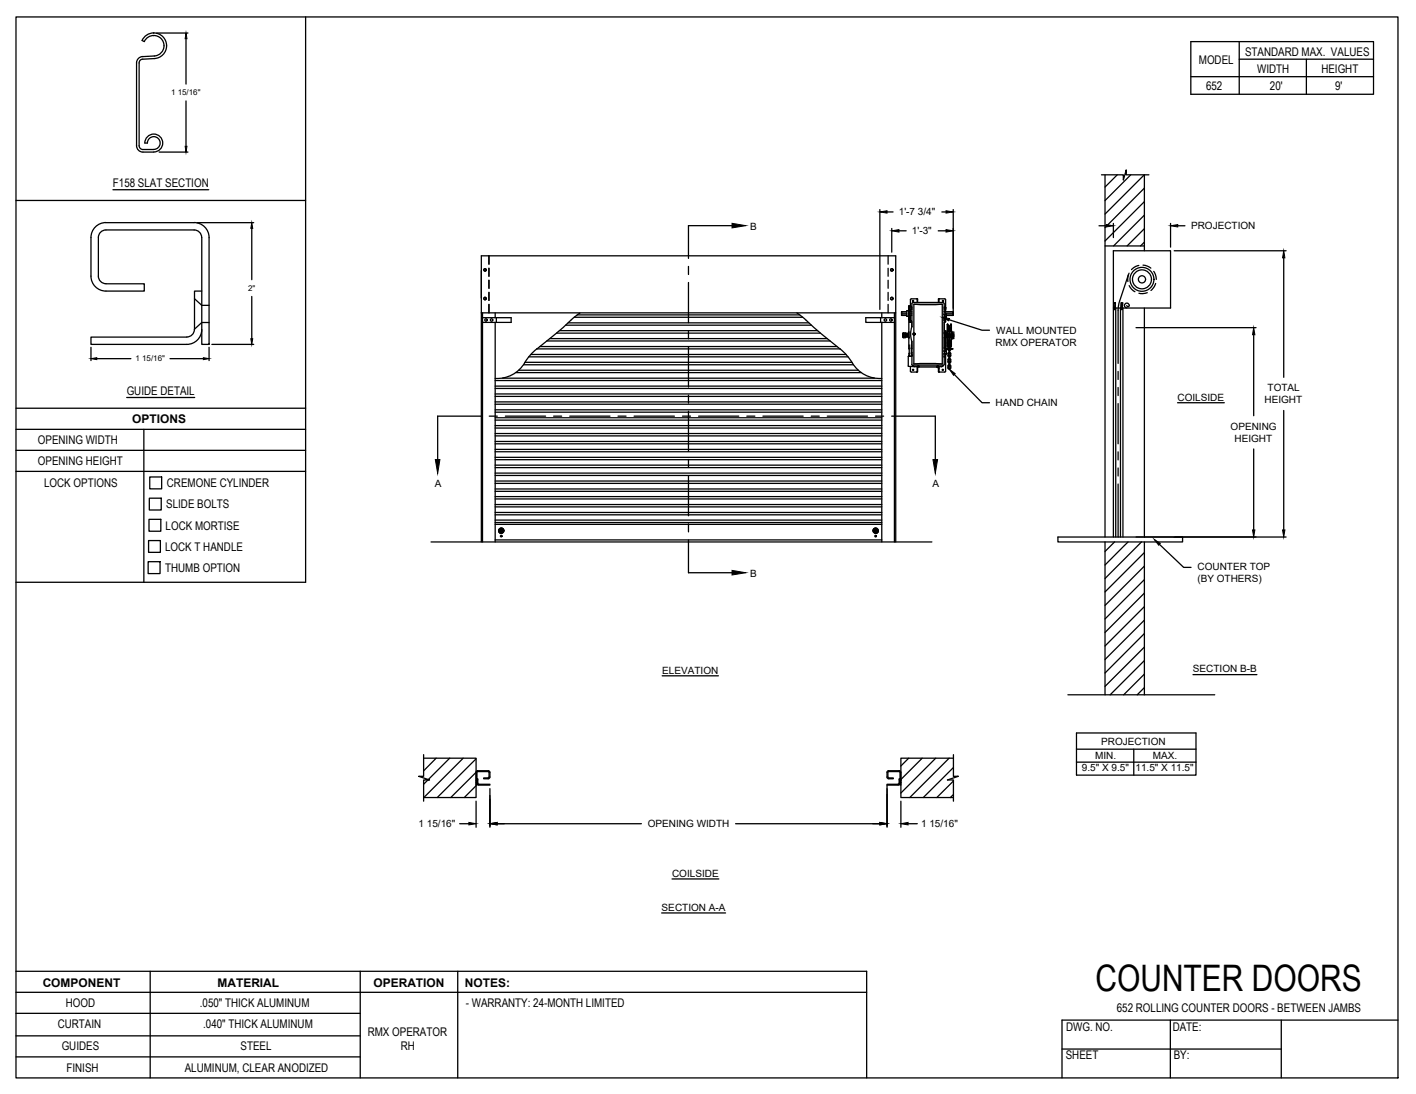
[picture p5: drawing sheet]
<svg xmlns="http://www.w3.org/2000/svg" width="279mm" height="216mm" viewBox="0 0 279 216" stroke-linecap="round" stroke-linejoin="round" font-family="sans-serif">
<!-- layer: ANNOTATIONS -->
<g fill="none" stroke="#000" stroke-width=".25">
<path d="M30.9 6.5h6.2M36.7 7.6v9M36.7 19.9v9M31.4 30h5.7M38.9 43.9h11.2M49.7 45.1v10.1M49.7 58.5v8.3M173.6 41.4v19.7M175 41.8h1.2M176 45.1v4.7M177.4 45.6h1.4M185.1 45.6h1.6"/>
<path d="M185.8 41.8h.9M188.1 41.4v20.1M216.9 44.6h1.4M219.7 44.1v2.8M231 44.1v4.7M231.7 49.5h22.1M232.4 44.6h1.4M253.3 50.9v23.6M17.9 68.5v2.7M19.1 70.8h6.7M33.5 70.8h6.6M41.3 68.5v2.7"/>
<path d="M41.8 68h8.3M187.3 63.1l6.5 2.1h1.4M188.3 73.9l5.5 5.6h1.4M224.2 64.7h23.6M232.3 79.5h9.3M247.4 66.1v15.9M247.4 88.6v16M253.3 81v23.6M224.2 106h29.6M228.8 107.4l4.8 4.6h1.4M130.7 133.4h11.1M235.4 133.1h12.6"/>
<path d="M93.9 158.1v5.2M96.7 155.6v7.7M175 154.9v8.4M177.8 158.1v5.2M212.4 144.7h23.6v8.3h-23.6zM212.4 147.8h23.6M212.4 150.4h23.6M223.7 147.8v5.2M90.7 162.6h1.8M98.1 162.6h28.5M132.6 173.5h9.2M145.1 162.6h28.5"/>
<path d="M179.2 162.6h1.8M130.6 180.2h12.6"/>
</g>
<g fill="#000" stroke="#000" stroke-width=".2">
<path d="M36.7 6.5l.2 1.1h-.4zM36.5 28.9h.4l-.2 1.1zM49.7 43.9l.2 1.2h-.4zM173.6 41.8l1.4-.2v.5zM176 45.6l1.4-.3v.5zM186.7 41.6l1.4 .2-1.4 .3zM186.7 45.3l1.4 .3-1.4 .2zM218.3 44.3l1.4 .3-1.4 .2zM231 44.6l1.4-.3v.5zM253.3 49.5l.2 1.4h-.4zM17.9 70.8l1.2-.2v.4zM40.1 70.6l1.2 .2-1.2 .2z"/>
<path d="M49.5 66.8h.4l-.2 1.2zM185.9 62.7l1.4 .2-.1 .4zM187.3 72.9l1.2 .8-.3 .4zM247.4 64.7l.2 1.4h-.5zM227.8 106.4l1.1 .9-.3 .3zM247.1 104.6h.5l-.2 1.4zM253.1 104.6h.4l-.2 1.4zM92.5 162.3l1.4 .3-1.4 .2zM96.7 162.6l1.4-.3v.5zM173.6 162.3l1.4 .3-1.4 .2zM177.8 162.6l1.4-.3v.5z"/>
</g>
<!-- layer: RMX OPERATOR RH -->
<g fill="none" stroke="#000" stroke-width=".25">
<path d="M217.3 34.5h4.4v1l.5-2v1h4.5M218 34.5v71.5M220.5 34.5l-2.5 2.4M223.1 34.5l-5.1 5.1M225.8 34.5l-7.8 7.7M225.8 34.5v15M225.8 37.1l-7.8 7.8M225.8 39.8l-7.8 7.8M96.5 50.5v1.6M96.5 52.9v1.6M96.5 55.3v1.6M96.5 57.7v1.6"/>
<path d="M175.2 50.5v1.6M175.2 52.9v1.6M175.2 55.3v1.6M175.2 57.7v1.6M179.6 59.1v1.4M179.8 59l-.2 .2M179.8 59h1.1M179.9 60l.3-.3h5.8l.3 .3M179.9 60v4.5M180.9 58.9l.1 .1M180.9 58.9l.2 .1M181 59.7v-.7l.1 .7"/>
<path d="M185.2 59.7v-.7h.1v.7M185.2 59l.1-.1v.1M185.4 59h1.1l.1 1.7M186.3 60v1.4M218 48.5h7.8M219.8 59.8h.3l-.1 .9h-.2zM220 59.8v1M221.3 59.7l-.1 1M222.7 54.2l-2 6.3-.1 11.2M222.8 53.9l-.2 .5-.1 1.2M222.8 56.4l.5 .7 .6 .5M224.7 52.4l-.7 .2-.7 .6"/>
<path d="M225.5 52.3l.9 .2 .7 .4M225.8 42.5l-6.1 6M225.8 45.1l-3.4 3.4M225.8 47.8l-.8 .7M226.4 57.8l-1 .2-.7-.1M227.6 53.6l.4 .6 .2 .9M228 55.9l-.2 .6-.7 .8M95 61.7h81.7v-11.2h-81.7v56.5M95.2 61.7v45.3M95.2 62.7h5.7v.9h-5.7M96.5 60.1v1.6M97.7 79.8h76.3"/>
<path d="M97.7 79.3h76.3M97.7 76.7h76.3M97.7 76.2h76.3M97.7 77.7h76.3M97.7 78.2h76.3M97.7 75.1h76.3M97.7 61.7v1M97.7 63.6v43.4M97.9 62.7v.9M99.2 74.6h73.4M101.8 73.5h68.1M102.4 73.1h66.9"/>
<path d="M103.3 72h65.1M103.5 71.6a6.3 6.3 0 0 1-5.8 3.1M103.6 71.5h64.5M104.4 70.4h62.9M104.8 70h62.1M105.9 68.9h59.9M106.5 68.4h58.7M107.9 67.3h55.9M108.5 66.8h54.7M109.8 65.7h52.1M110.4 65.3h50.9M111.6 64.2h48.5"/>
<path d="M112.1 63.7h47.5M113.3 62.6h45.1M113.9 62.1h43.9M114.4 61.8l-1.4 1.1a67.4 67.4 0 0 1-7.5 6.3l-1.3 1.4-.7 1M157.2 61.8l9 7.4 1.3 1.4a7.3 7.3 0 0 0 4.9 4l1.6 .1M173.8 62.7v.9M174 61.7v1M174 63.6v43.4M175.2 60.1v1.6M176.5 62.7h-5.7v.9h5.7M176.5 61.7v45.3M176.7 61.7v45.3"/>
<path d="M177.9 61.8h1M177.9 62h1M177.9 62.3h1M177.9 61.5h1M177.9 61.5v.8M177.9 61.5v.3M177.9 62v.3M178.2 66.4h.1M178.2 65.9h.1M178.2 65.8h.2h-.2v.1h.4l.1 .3M178.2 65.8v.3v-.2M178.2 66.1h.1"/>
<path d="M178.2 66.1v.2M178.2 66.3v.1h.4l.1 .1M178.2 66.4v.1h.2l-.2 .1M178.3 65.8h.1M178.3 66.5v.1M178.4 66.1h-.2M178.4 66.1v.2l-.2-.1M178.4 66.1h.1M178.6 65.7l.1 .1M178.6 65.7l-.4 .1M178.6 66.2v.2M178.7 65.8l-.1 .1"/>
<path d="M178.7 66.2l.1 .2M178.7 66.5h.1M178.7 65.8l-.1 .8h-.4v-.7M178.7 65.9h.1M178.7 65.9h.1l.1 .5M178.7 65.9l.1 .6 .1-.1M178.8 66.4h.1M178.8 66.4l-.1 .1M178.9 65.9h.1v.5M178.9 65.9h.1M178.9 65.9l.1 .6v-.1M178.9 66.4h.1"/>
<path d="M179 65.9h.1l.1 .5M179 65.9h.1M179 65.9l.1 .6 .1-.1M179 66.4h.1M179.1 65.9h.2v.3zM179.2 65.9h.1M179.2 66.4h.1M179.3 65.9h.1M179.3 60.6l.2 .1zM179.3 61.4h.2zM179.3 61.9l.2 .1zM179.3 63h.2"/>
<path d="M179.3 62.2h.2M179.3 62.6h.1M179.3 62.7h.2M179.3 60.8h.2M179.3 61.1h.1M179.3 62.3h.6M179.3 61.5h.6M179.3 61h.2M179.3 61.2h.2M179.3 61.6h.1M179.3 61.7l.6 .1M179.3 62.3v.1"/>
<path d="M179.3 62.5h.2M179.3 62.9h.2M179.3 60.4v2.7h.2v-2.7M179.3 61.8h.1M179.3 65.6h.1M179.3 66.7h.1M179.3 65.7v.9M179.3 60.6h.1M179.3 65.6v1.1M179.3 62.8h.1M179.3 62h.1M179.3 61.7h.2"/>
<path d="M179.3 60.9h.1M179.3 61.3l-.4 .1v1h.6M179.3 60.4v2.7M179.3 62.7h.1M179.3 62.5h.1M179.4 70.2l-.1 .1M179.4 68.1v2.2M179.4 69.7v.6M179.4 63.5h.1M179.4 63.5h-.1l.1 5.3M179.4 60.4v2.7M179.4 63.5h.4"/>
<path d="M179.4 60.6h.1M179.4 62.8h.1M179.4 61.3h.1M179.4 62h.1M179.4 60.9h.1M179.5 62.6h.1M179.5 61.1h.3M179.5 61.8h.1M179.5 63.5h.1M179.5 61.6h.1M179.5 61.7v.1M179.5 62.3v.1"/>
<path d="M179.5 70.3h.1M179.5 60.5h-.2h.5M179.5 62h.4M179.6 63.5h.1M179.6 72.3v.9l.2 .2M179.6 62.3v1.2M179.6 61.1v.4M179.7 63.5h.1M179.8 63.5h.1M179.8 61.1h.1M179.8 60.6h.1M179.8 60.7h.1"/>
<path d="M179.8 61h.1M179.8 60.6v.5M179.8 68.8h.1M179.8 69.7h.1M179.8 63.5l.1 1M179.8 68v2.3M179.8 73.4h1.1M179.9 70.2h.1M179.9 71.9l.3 .3h5.8l.3-.3M179.9 67.4l-.1 1.4M179.9 70.1v.2M179.9 70v.1"/>
<path d="M179.9 64.4l-.2 1.5 .2 1.5M179.9 70.1v.1M179.9 70.3l-.7 .1v1.9h1.1M179.9 60.6v.4M179.9 69.5v.5M179.9 67.4v4.5M180.1 72.2l.4 .2h.6v-.2M180.3 65.9h.2v.1h-.2zM180.3 60l2.8 .2 2.8-.2M180.3 71.8l2.8-.1 2.8 .1M180.3 66.2v5.6M180.3 71.8h5.6"/>
<path d="M180.5 65.9h-.3l.3 .1M180.5 65.9h-.3h.3M181 73.4h-.1h.1M181 72.4v1l.1-1M181.2 72.2l.1 .1M181.3 72.2v.2M184.9 72.2v.2h-3.6l-.2-.1M184.9 72.3h.1M184.9 72.4h.1M185 72.2l-.1 .1M185.1 72.3l-.2 .1M185.2 72.6v.8h.1v-.8"/>
<path d="M185.2 72.4v.4M185.2 73.4h.1M185.3 72.4v.4M185.9 60h-5.6v5.7M185.9 60v11.8M186.1 72.2l-.3 .2h-.7v-.2v.2M186.2 69.9h.5l-.4 .5M186.2 62.7h.5l-.4 .5M186.2 69.8h.5M186.2 69.2h.5M186.2 62h.5M186.3 70.4h.1"/>
<path d="M186.3 69.2v-.5l.4 .5M186.3 63.2h.1M186.3 62v-.6l.4 .6M186.3 62.7v.5M186.3 69.9v.5M186.3 65.8h.1M186.3 65.7h.1M186.3 66.6h.1M186.3 65.9h.1M186.3 60.6h.1M186.3 62.1v.4M186.3 63.2v5.5"/>
<path d="M186.3 69.3v.5M186.3 70.4v1.5M186.3 60.6v.4M186.3 60.7h.3M186.3 61h.3M186.4 65.9v.8h.2M186.4 61.5h1.6M186.4 65.7v.1M186.4 65.6h.1M186.4 65.6h.2M186.4 65.6v.2M186.4 65.8v.1"/>
<path d="M186.4 68.8h.2v.3M186.4 62.2l.1 .3M186.5 69.3v.5M186.5 62.1l-.1 .1M186.6 61.8h1.5M186.6 70.1v3.1l-.2 .2h-1M186.6 62.8v.7l-.3 .2M186.6 67.6h.1M186.6 61v.5M186.6 60.7h.1M186.6 61h.1M186.6 60.7v.3"/>
<path d="M186.6 68.7l1.4 .2h-1.3l-.1-.2M186.6 65.7h.1M186.6 68.7v-3.4v3.4M186.7 69.3h-.5M186.7 62.1h-.5M186.7 69.8h-.1M186.7 62.5h-.1M186.7 65.7h.1M186.7 62v.7M186.7 69.2v.7M186.7 62h1.4M186.7 66.1v.2"/>
<path d="M186.7 65.7l-.1 .9M186.7 66.5h.2M186.7 65.8h.2M186.7 62.3h1.3M186.7 62.5h-.5M186.9 65.8h.1M186.9 65.8v.7M186.9 66.5h.1M187 68.3l-.1-4.3 .1 4.3M187 68.3h.1M187 64.1h.1M187 64.1l.2 .1v.4"/>
<path d="M187 70.2l.2 .3M187 68.9l.2 .3M187 67.7l.2 .3M187 66.5l.2 .2M187 65.2l.2 .3M187 71.4l.2 .3M187 68.2v.1M187 68.2h.1M187 64.9v.3M187 66.1v.4M187 67.3v.4M187 68.6v.2"/>
<path d="M187 68.9h.1M187 69.8v.4M187 71v.4M187 72.2v.4M187.2 68.9v.1M187.2 67.7v.1M187.2 67.9l-.2 .3M187.2 71v.5M187.2 68.9h.1M187.2 64.6h.1M187.2 67.8h.1M187.2 69.5l-.2 .3"/>
<path d="M187.2 68.3l-.2 .3M187.2 67l-.2 .3M187.2 65.8l-.2 .3M187.2 64.6l-.2 .3M187.2 70.7l-.2 .3M187.2 72l-.2 .2M187.2 67.7l.2 .1M187.2 69h.2M187.2 66.5h.2M187.2 69l.1 .8 .1-.8M187.2 67.8l.1 .8 .1-.8M187.2 67.2v.6"/>
<path d="M187.2 69.7v.6M187.2 68.5v.3M187.2 66l.1 1.4 .1-1.4M187.2 64.8v.5M187.2 70.9v.1M187.2 72.1v.5l.1 .1 .1-.1v-.5M187.3 65.2l.1 .1-.1 .8zM187.3 64.4h.1l-.1 .5zM187.3 70.1l.1 .1-.1 .8zM187.3 71.4h.1l-.1 .8zM187.3 64.9v.3M187.3 66.1v.3"/>
<path d="M187.3 67.4v.3M187.3 67.7h.1M187.4 69.7v.6M187.4 68.5l.1 .3M187.4 67.2l.1 .5M187.4 64.8v.5M187.4 70.9v.1M187.4 64.6h.1M187.4 67.8h.1M187.4 69.5l.2 .3v.4l-.2 .3M187.4 68.3l.1 .1 .1 .4M187.4 67l.2 .3v.4"/>
<path d="M187.4 65.8l.2 .3v.4l-.2 .2M187.4 64.6l.2 .3v.3l-.2 .3M187.4 70.7l.2 .3M187.4 72l.2 .2v.5l-.4 .1-.2-.2M187.4 68.9v.1M187.4 67.7v.1M187.5 71l-.1 .5M187.5 68.9h.1M187.6 68.9l-.2 .3M187.6 67.7l-.2 .3M187.6 64.1h.1M187.6 71v.4l-.2 .3"/>
<path d="M187.6 68.9h.1M187.6 64.1l-.2 .5M187.7 64.1h-.1M187.7 64v4.3l-.3-.4M187.7 64v.1M187.7 64v4.3M187.7 65.4v1.6M187.8 66.8h.4M187.8 65.7h.4M187.8 66.6h.4M187.8 65.9h.1M187.8 66.4h.1"/>
<path d="M187.8 65.5h.4M187.8 65.9l.1 .5M187.9 66.4v.1zM187.9 65.9h.1M187.9 65.9v.5M187.9 66.4h.1M187.9 65.8l.1 .7zM188 65.8v.7M188 66.4h.3M188 65.9h.3M188 66.2h.1M188 66.1v.1"/>
<path d="M188 61.8v-.3v.8M188 62v.3M188 66.1h.1M188.1 66.1l.1 .1h-.2M188.1 66.1l.1 .1h-.1M219.7 60.8v-11.3h11.3v11.3h-9.7M219.8 60.7v.1M220.2 60.8h-.5v45.2M220.2 60.8h1.4v45.2M220.2 60.8v45.2M220.6 73.3v1.6M220.6 76.5v1.6"/>
<path d="M220.6 79.7v7.9M221.1 60.8v45.2M221.2 60.7l.1-1 .3 .1-.2 1M221.2 60.7h.2M221.2 60.7v.1M222.3 60.3l.3 .2h.2a.47 .47 0 0 0-.4-.7 .47 .47 0 0 0-.6 .5 .47 .47 0 0 0 .5 .5M225.8 60.8v45.2M97.7 90.7h76.3M97.7 90.3h76.3M97.7 93.8h76.3M97.7 93.4h76.3M97.7 91.8h76.3"/>
<path d="M97.7 92.3h76.3M97.7 97h76.3M97.7 96.5h76.3M97.7 94.9h76.3M97.7 95.4h76.3M97.7 99.6h76.3M97.7 98h76.3M97.7 98.5h76.3M97.7 87.6h76.3M97.7 87.1h76.3M97.7 88.7h76.3M97.7 89.2h76.3"/>
<path d="M97.7 84.5h76.3M97.7 84h76.3M97.7 85.6h76.3M97.7 86h76.3M97.7 81.3h76.3M97.7 80.9h76.3M97.7 82.4h76.3M97.7 82.9h76.3M220.6 89.2v1.6M220.6 92.4v1.5M220.6 95.5v10.5M85 107h98.9"/>
<path d="M97.7 101.6h76.3M97.7 101.1h76.3M97.7 100h76.3M97.7 103.1h76.3M97.7 102.6h76.3M97.7 103.5h76.3M97.7 106.6h76.3M98.7 104.8l-.2 .2M98.7 104.2l-.3 .4M98.8 104.8l-.3 .3M98.8 104.9l-.2 .2M98.8 104.2l-.4 .5"/>
<path d="M98.8 104.9l-.2 .3M98.9 104.9l-.3 .3M98.9 104.2l-.5 .6M99 104.2l-.6 .6M99.1 104.2l-.7 .7M99.1 104.3l-.7 .7M99.2 104.3l-.3 .3M99.2 104.3l-.2 .3M99.3 104.4l-.3 .2M99.3 104.4l-.2 .3M99.4 104.5l-.3 .2M99.4 104.5l-.7 .7"/>
<path d="M99.4 104.6l-.7 .6M99.4 104.9l-.3 .3M99.4 104.6l-.6 .6M99.4 104.7l-.5 .6M99.4 104.8l-.4 .5M172.3 104.6l.6 .6M172.3 104.7l.5 .6M172.3 104.8l.4 .5M172.3 104.6l.7 .6M172.3 104.5l.7 .7M172.4 104.5l.2 .2M172.4 104.4l.2 .3"/>
<path d="M172.4 104.4l.3 .2M172.5 104.3l.2 .3M172.5 104.3l.3 .3M172.6 104.3l.7 .7M172.6 104.2l.7 .7M172.7 104.2l.6 .6M172.8 104.2l.5 .6M172.8 104.9l.3 .3M172.8 104.2l.5 .5M172.9 104.9l.2 .3M172.9 104.9l.3 .2M173 104.8l.2 .3"/>
<path d="M173 104.8l.2 .2M173 104.2l.3 .4M208.7 106h24.6v1h-24.6zM218 107v30.1M219.9 107l-1.9 1.8M221.7 107.9l-3.7 3.6M222.6 107l-.9 .8M225.2 107l-7.2 7.2M225.8 107v30.1M225.8 109.1l-7.8 7.7M225.8 111.7l-7.8 7.8M225.8 114.4l-7.8 7.8"/>
<path d="M225.8 117.1l-7.8 7.7M225.8 119.7l-7.8 7.8M210.7 137.1h29M225.8 122.4l-7.8 7.8M225.8 125l-7.8 7.8M225.8 127.7l-7.8 7.8M225.8 130.4l-6.7 6.7M225.8 133l-4.1 4.1M225.8 135.7l-1.4 1.4M83.6 149.6h10.3v7.8h-10.3M83.6 148.9v4.3h-1l2.2 .7h-1.2v4.2M84.4 153.9l-.8 .9"/>
<path d="M86.1 149.6l-2.5 2.5M88.7 149.6l-4.2 4.2M91.4 149.6l-7.8 7.8M93.9 154.4l.4 .2v-.9h-.2v.9M93.9 152.4v2.5h.2v-2.5M93.9 149.8l-7.6 7.6M93.9 152.4l-5 5M93.9 155.1l-2.3 2.3M94.1 154.6l.3 .3M94.3 154.6l.1 .1M94.3 152.3l-.2 .1M94.3 153.9l-.4 .1"/>
<path d="M94.3 152.3h2M94.4 154.8h2.3v.1h-2.3M96.3 152.3l.2 .1-.1 1.1h-1v.2h.9l.4-.4v-.9l-.2-.3h-2.2h-.2l-.2 .3M175.2 152.4v1M175.4 152.3l-.2 .1M175.4 152.3h2M177.4 152.1l.4 .3v2.5h-.2v-2.5l-.2-.1M177.4 154.6l-.2 .1M177.4 152.1h-2.2l-.2 .3 .1 1.1 .3 .2h.9v-.2h-.9l-.2-.2M177.4 153.9l.4 .1M177.6 154.6l-.4 .3h-2.2v-.1h2.2M177.8 154.4l-.4 .2v-.9h.2v.9"/>
<path d="M179.3 149.6l-1.5 1.6M182 149.6l-4.2 4.2M184.6 149.6l-6.8 6.9M187.3 149.6l-7.8 7.8M188.1 149.6h-10.3v7.8h10.3M188.1 148.9v4.3h1l-2.2 .7h1.2v4.2M188.1 151.5l-5.9 5.9M188.1 154.1l-3.3 3.3M188.1 156.8l-.6 .6M189 153.2h.1"/>
<circle cx="95.7" cy="58.9" r=".24"/>
<circle cx="95.7" cy="53.3" r=".24"/>
<circle cx="176" cy="53.3" r=".24"/>
<circle cx="176" cy="58.9" r=".24"/>
<circle cx="180.2" cy="59.4" r=".12"/>
<circle cx="186.1" cy="59.4" r=".12"/>
<circle cx="225.3" cy="55.1" r="1.87"/>
<circle cx="225.3" cy="55.1" r="2.36"/>
<circle cx="225.3" cy="55.1" r=".71"/>
<circle cx="95.9" cy="63.2" r=".24"/>
<circle cx="97" cy="63.2" r=".24"/>
<circle cx="174.7" cy="63.2" r=".24"/>
<circle cx="175.8" cy="63.2" r=".24"/>
<circle cx="180.2" cy="73" r=".12"/>
<circle cx="180.4" cy="65.9" r=".16"/>
<circle cx="180.4" cy="65.9" r=".22"/>
<circle cx="186" cy="73" r=".12"/>
<circle cx="219.9" cy="61" r=".1"/>
<circle cx="221.3" cy="61" r=".1"/>
<circle cx="98.9" cy="104.7" r=".52"/>
<circle cx="98.9" cy="105.8" r=".16"/>
<circle cx="98.9" cy="104.7" r=".16"/>
<circle cx="172.8" cy="104.7" r=".52"/>
<circle cx="172.8" cy="104.7" r=".16"/>
<circle cx="172.8" cy="105.8" r=".16"/>
</g>
<!-- layer: SECTION CUTS -->
<g fill="none" stroke="#000" stroke-width=".25">
<path d="M135.8 52.6v1.6M135.8 55.8v7.9M144.4 44.5h-8.6v6.5M135.8 65.3v1.6M135.8 68.5v7.9M135.8 78v1.6M95 82.1h-8.6v8.6M96.5 82.1h1.6M99.7 82.1h8M109.2 82.1h1.6M112.4 82.1h8M121.9 82.1h1.6"/>
<path d="M125.1 82.1h8M134.7 82.1h1.5M135.8 81.2v7.9M135.8 90.7v1.6M135.8 93.9v7.9M137.8 82.1h8M147.4 82.1h1.5M150.5 82.1h8M160.1 82.1h1.5M163.2 82.1h8M172.8 82.1h1.5M175.9 82.1h8.7v8.6"/>
<path d="M135.8 103.4v1.6M135.8 106.6v6.4h8.6"/>
</g>
<path d="M144.4 44.1l2.8 .4-2.8 .5zM85.9 90.7h.9l-.4 2.7zM184.1 90.7h.9l-.4 2.7zM144.4 112.6l2.8 .4-2.8 .5z" fill="#000" stroke="#000" stroke-width=".2"/>
<!-- layer: DETAILS -->
<g fill="none" stroke="#000" stroke-width=".25">
<path d="M28 8l.5 .2M28.1 11.2a1.26 1.26 0 0 0-1.2 1.2v16.4a1.26 1.26 0 0 0 1.3 1.2h2.1a1.77 1.77 0 0 0 1.8-1.8 1.77 1.77 0 0 0-1.8-1.7 1.77 1.77 0 0 0-1.7 1.7h.5a1.27 1.27 0 0 1 1.3-1.2 1.27 1.27 0 0 1 1.2 1.2 1.27 1.27 0 0 1-1.2 1.3h-2.2a.75 .75 0 0 1-.7-.7v-16.4a.75 .75 0 0 1 .7-.7M30.3 6.5a2.51 2.51 0 0 0-2.3 1.5M30.3 7a2.02 2.02 0 0 0-1.8 1.2M30.3 6.5h.1M30.3 7h.1M30.3 7a2.02 2.02 0 0 1 2.1 2 2.02 2.02 0 0 1-2 2l-2.3 .2M30.3 6.5a2.53 2.53 0 0 1 2.6 2.5 2.53 2.53 0 0 1-2.4 2.6l-2.3 .1M20.9 43.9a2.95 2.95 0 0 0-3 3v7.6a2.95 2.95 0 0 0 3 2.9h7.6v-1.4h-7.6a1.49 1.49 0 0 1-1.5-1.5v-7.6a1.49 1.49 0 0 1 1.5-1.5h17.4M20.9 43.9h17.4M38.3 43.9a2.95 2.95 0 0 1 3 3v21.1h-1.5v-21.1a1.54 1.54 0 0 0-1.5-1.5M38.4 58.9l1.4 1.4h1.5"/>
<path d="M39.8 57.4h-1.4v7.6a1.54 1.54 0 0 1-1.5 1.5M39.8 65a2.95 2.95 0 0 1-2.9 3h-19v-1.5h19M41.3 63.6h-1.5l-1.4 1.4"/>
</g>
<path d="M41.3 68h.1" fill="none" stroke="#000" stroke-width=".2"/>
<!-- layer: TITLE BLOCK -->
<g fill="none" stroke="#000" stroke-width=".25">
<path d="M3.2 3.3h272.6v209.4h-272.6zM60.3 3.3v111.6h-57.1M235 8.2h36v10.4h-36zM235 15.1h36M244.5 11.7h26.5M244.5 8.2v10.4M3.2 39.6h57.1M22.3 37.4h18.9M25 78.4h13.4M3.2 88.9h57.1M3.2 93h57.1M3.2 84.7h57.1"/>
<path d="M3.2 80.6h57.1M28.4 84.7v30.2M29.5 98.3h2.3v2.3h-2.3zM29.5 94.1h2.4v2.4h-2.4zM29.2 110.8h2.4v2.4h-2.4zM29.3 106.7h2.3v2.3h-2.3zM29.4 102.5h2.3v2.3h-2.3zM3.2 200h67.9M3.2 195.8h167.8M3.2 191.7h167.8v21M29.6 191.7v21M71.1 191.7v21"/>
<path d="M90.3 191.7v21M3.2 208.6h67.9M3.2 204.4h67.9M209.6 207h43.2M230.9 201.3v11.4M252.8 201.3v11.4M275.8 201.3h-66.2v11.4"/>
</g>
<!-- layer: 0 -->
<path d="M257.8 11.7v6.9" fill="none" stroke="#000" stroke-width=".25"/>
<text font-size="7.2" x="216.2" y="195.5">COUNTER DOORS</text>
<g font-size="2.4">
<text x="245.7" y="11.1">STANDARD MAX. VALUES</text>
<text x="236.6" y="12.7">MODEL</text>
<text x="238" y="17.8">652</text>
<text x="248.1" y="14.4">WIDTH</text>
<text x="250.6" y="17.8">20'</text>
<text x="260.7" y="14.4">HEIGHT</text>
<text x="263.4" y="17.8">9'</text>
<text x="22.3" y="36.9">F158 SLAT SECTION</text>
<text x="25" y="78">GUIDE DETAIL</text>
<text x="26.1" y="83.4">OPTIONS</text>
<text x="7.5" y="87.7">OPENING WIDTH</text>
<text x="7.5" y="91.8">OPENING HEIGHT</text>
<text x="8.7" y="96.2">LOCK OPTIONS</text>
<text x="32.8" y="100.4">SLIDE BOLTS</text>
<text x="32.9" y="96.2">CREMONE CYLINDER</text>
<text x="32.7" y="104.5">LOCK MORTISE</text>
<text x="32.6" y="108.7">LOCK T HANDLE</text>
<text x="32.6" y="112.9">THUMB OPTION</text>
<text x="8.4" y="194.7">COMPONENT</text>
<text x="42.9" y="194.7">MATERIAL</text>
<text x="73.7" y="194.7">OPERATION</text>
<text x="91.7" y="194.7">NOTES:</text>
<text x="11.4" y="202.8">CURTAIN</text>
<text x="13" y="198.8">HOOD</text>
<text x="39.4" y="198.6">.050&quot; THICK ALUMINUM</text>
<text x="40.1" y="202.9">.040&quot; THICK ALUMINUM</text>
<text x="91.9" y="198.6">- WARRANTY: 24-MONTH LIMITED</text>
<text x="210.4" y="203.6">DWG. NO.</text>
<text x="220.4" y="199.8">652 ROLLING COUNTER DOORS - BETWEEN JAMBS</text>
<text x="231.4" y="203.4">DATE:</text>
<text x="12.2" y="207.3">GUIDES</text>
<text x="47.5" y="207.2">STEEL</text>
<text x="72.6" y="204.5">RMX OPERATOR</text>
<text x="79.1" y="207.3">RH</text>
<text x="210.3" y="209.1">SHEET</text>
<text x="231.6" y="209">BY:</text>
<text x="13.1" y="211.5">FINISH</text>
<text x="36.5" y="211.6">ALUMINUM, CLEAR ANODIZED</text>
</g>
<g font-size="2">
<text x="148" y="45.3">B</text>
<text x="177.4" y="42.5">1'-7 3/4&quot;</text>
<text x="179.9" y="46.2">1'-3&quot;</text>
<text x="235" y="45.3">PROJECTION</text>
<text x="196.6" y="65.9">WALL MOUNTED</text>
<text x="196.4" y="68.3">RMX OPERATOR</text>
<text x="250.1" y="77.2">TOTAL</text>
<text x="196.4" y="80.2">HAND CHAIN</text>
<text x="232.3" y="79.1">COILSIDE</text>
<text x="249.5" y="79.6">HEIGHT</text>
<text x="242.8" y="84.8">OPENING</text>
<text x="243.6" y="87.2">HEIGHT</text>
<text x="85.8" y="96">A</text>
<text x="184" y="96">A</text>
<text x="148" y="113.8">B</text>
<text x="236.3" y="112.5">COUNTER TOP</text>
<text x="236.3" y="114.9">(BY OTHERS)</text>
<text x="130.7" y="133">ELEVATION</text>
<text x="235.4" y="132.7">SECTION B-B</text>
<text x="216.1" y="149.9">MIN.</text>
<text x="217.3" y="147">PROJECTION</text>
<text x="227.5" y="149.9">MAX.</text>
<text x="213.5" y="152.2">9.5&quot; X 9.5&quot;</text>
<text x="224" y="152.2">11.5&quot; X 11.5&quot;</text>
<text x="82.6" y="163.2">1 15/16&quot;</text>
<text x="127.8" y="163.2">OPENING WIDTH</text>
<text x="181.7" y="163.2">1 15/16&quot;</text>
<text x="132.6" y="173">COILSIDE</text>
<text x="130.6" y="179.7">SECTION A-A</text>
</g>
<g font-size="1.6">
<text x="33.8" y="18.8">1 15/16&quot;</text>
<text x="49" y="57.4">2&quot;</text>
<text x="26.7" y="71.3">1 15/16&quot;</text>
</g>
</svg>
